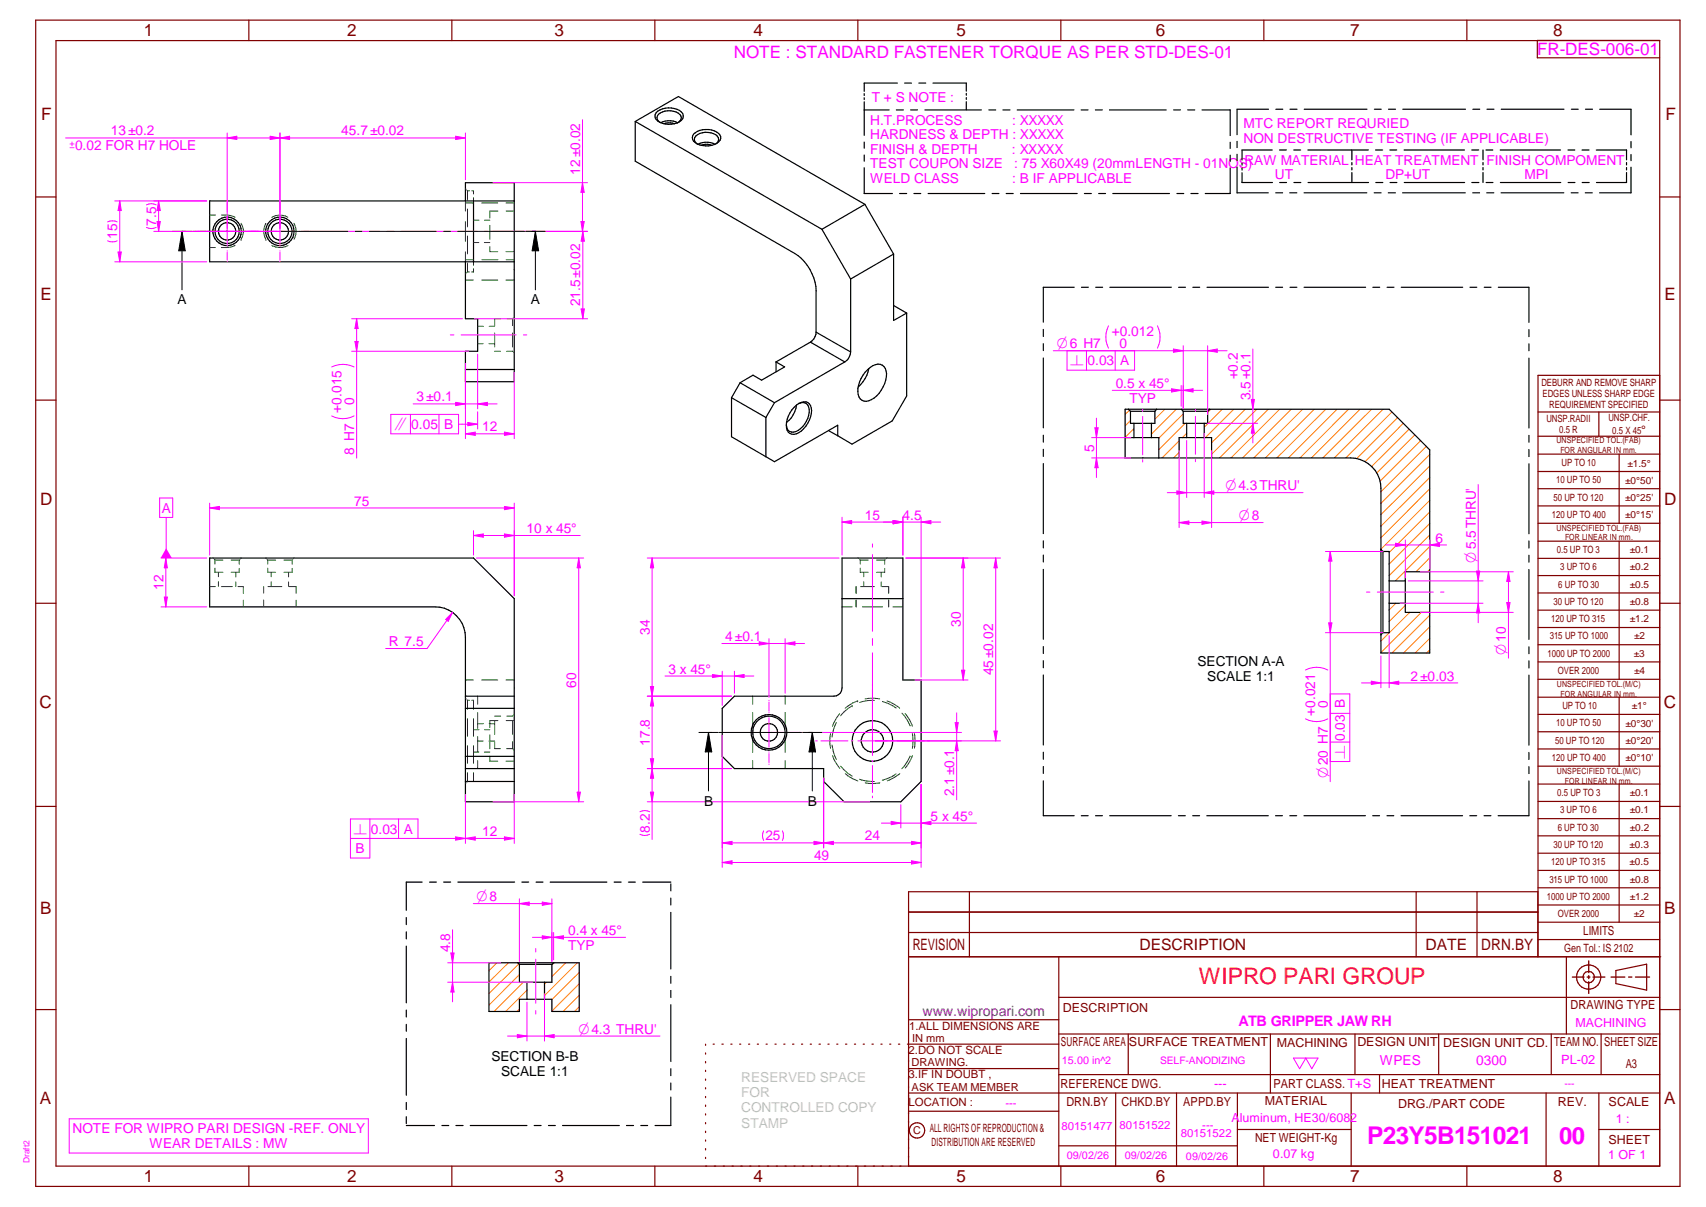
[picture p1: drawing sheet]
<svg xmlns="http://www.w3.org/2000/svg" width="420mm" height="297mm" viewBox="0 0 420 297" stroke-linecap="round" stroke-linejoin="round" font-family="sans-serif">
<g fill="none" stroke="#800000" stroke-width=".3">
<path d="M8.8 5h405v287h-405zM13.8 10h395v277h-395zM61.3 5v5M111.3 5v5M161.3 5v5M211.3 5v5M261.3 5v5M311.3 5v5M361.3 5v5M378.6 9.9v4.3h30.2M8.8 48.5h5M408.8 48.5h5"/>
<path d="M8.8 98.5h5M408.8 92.4h-30v143.1M408.8 98.5h5M378.8 101.4h30M378.8 107.4h30M378.8 111.8h30M378.8 116h30M393.8 101.4v6M398.8 111.8v17M378.8 120.3h30M378.8 124.5h30M378.8 128.8h30"/>
<path d="M378.8 133.2h30M378.8 137.4h30M398.8 133.2v34M8.8 148.5h5M378.8 141.6h30M378.8 145.9h30M378.8 150.2h30M378.8 154.4h30M378.8 158.7h30M408.8 148.5h5M378.8 162.9h30M378.8 167.2h30"/>
<path d="M378.8 171.6h30M378.8 175.8h30M398.8 171.6v17M8.8 198.5h5M378.8 180.1h30M378.8 184.3h30M378.8 188.6h30M378.8 193h30M378.8 197.2h30M398.8 193v33.9M408.8 198.5h5M238.7 219.5v16"/>
<path d="M348.8 219.5v16M363.8 219.5v16M378.8 201.5h30M378.8 205.7h30M378.8 210h30M378.8 214.2h30M378.8 218.5h30M223.8 235.5h185.2M223.8 229.5h154.9M223.8 224.5h154.9M260.8 235.5v51.5M378.7 235.5v-16h-154.9v67.5"/>
<path d="M378.8 222.7h30M378.8 226.9h30M378.8 231.2h30M385.8 235.5v19M398 238.8l7.5-1.5v6.4l-7.5-1.6zM8.8 248.5h5M173.8 257v.3M173.8 259.1v.3M175.6 257h.3M177.8 257h.3M180 257h.3M182.1 257h.3"/>
<path d="M184.4 257h.2M186.5 257h.3M188.7 257h.3M190.9 257h.3M193 257h.3M195.2 257h.3M197.4 257h.3M199.5 257h.3M201.7 257h.3M203.9 257h.3M206.1 257h.3M208.2 257h.4"/>
<path d="M210.4 257h.3M212.6 257h.3M214.7 257h.4M216.9 257h.3M219.1 257h.3M221.3 257h.3M223.8 251h37M260.8 257h-37.3M260.8 245.4h148M260.8 254.5h148M277.9 254.5v10M312.9 254.5v14.5"/>
<path d="M333.7 254.5v10M354.3 254.5v10M382 254.5v10M394.3 254.5v10M408.8 248.5h5M173.8 261.2v.4M173.8 263.4v.3M173.8 265.6v.3M173.8 267.7v.3M173.8 269.8v.3M173.8 271.9v.4M173.8 274.1v.3"/>
<path d="M173.8 276.3v.3M173.8 278.4v.3M223.8 263h37M223.8 273.5h37M260.8 264.5h148M274.8 269v18M289.8 269v18M304.7 278h28.1M304.7 269v18M332.8 269v18M339.8 264.5v4.5M380.8 269v18"/>
<path d="M393.8 269v18M393.8 278h15M408.8 269h-185M61.3 287v5M111.3 287v5M161.3 287v5M173.8 280.5v.3M173.8 282.7v.3M173.8 284.8v.3M211.3 287v5M260.8 282h43.9M261.3 287v5"/>
<path d="M311.3 287v5M361.3 287v5"/>
<circle cx="391.3" cy="240.5" r="2.99"/>
<circle cx="391.3" cy="240.5" r="1.4"/>
<circle cx="225.9" cy="278.2" r="1.89"/>
</g>
<g fill="none" stroke="#f0f" stroke-width=".25">
<path d="M68.9 32.7v27.8M112.2 33.5l2.4 .5-2.4 .3zM114.6 32.7v11.5M48.1 56.9h24.9M56 49.4v.2M56 49.9v1.9M56 52.1v.1M56 53.3v7.2M73.7 56.9h.1M74.1 56.9h19.4M95.3 56.9h1.7M98.8 56.9h18.7"/>
<path d="M119.3 56.9h.8M56 61.7v.1M56 62.1v1.9M56 64.3v.1M68.9 61.7v.1M68.9 62.1v1.9M68.9 64.3v.1M110.9 82.4h.9M113.6 82.4h13.5M128.9 82.4h.8M214.9 133.9v.8M214.9 136.5v18.9"/>
<path d="M214.9 157.1v1.7M189.4 172.3v.2M189.4 172.8v2.2M189.4 175.3v.1M189.4 176.7v7.2M214.9 160.7v25.2M181.5 180.3h.1M181.9 180.3h2.2M184.5 180.3h.1M185.8 180.3h7.2M189.4 185v.1M189.4 185.5v2.2"/>
<path d="M189.4 188v.1M194.2 180.3h.1M194.6 180.3h2.2M197.1 180.3h.2M200.9 182.3h.4M202.2 182.3h6.6M209.7 182.3h.4M211.3 182.3h7.2M214.9 187.2v.3M214.9 188.4v6.6M214.9 195.9v.4M219.7 182.3h.3"/>
<path d="M220.9 182.3h6.7M228.5 182.3h.4M17 275.3h73.7v8.5h-73.7z"/>
</g>
<path d="M391.3 236.5v2.9M387.3 240.5h2.8M390.9 240.5h.7M391.3 240.1v.7M391.3 241.6v2.9M392.3 240.5h3M396.8 240.5h3.4M401.1 240.5h.8M402.8 240.5h3.5" fill="none" stroke="#800000" stroke-width=".34"/>
<g fill="none" stroke="#000" stroke-width=".3">
<path d="M156.5 29.9l10.6-6.2 45.9 26.6M156.5 29.9v9.8l39.2 22.7a11.5 11.5 0 0 1 5.3 9.1v10.2M156.5 29.9l45.9 26.5M161.6 27.7a4.8 4.8 0 0 1 6.5 .2 1.71 1.71 0 0 1-1.3 2.4 5.1 5.1 0 0 1-5.2-.9 1.36 1.36 0 0 1 0-1.7zM162.7 30.2l1.8-.5a4.2 4.2 0 0 1 2.4 .5M163.5 30.4l1.6-.2 1 .2M167.1 30.1a1.22 1.22 0 0 0 .7-1.1 1.22 1.22 0 0 0-.8-1.1 4.1 4.1 0 0 0-5.1 .6 1.2 1.2 0 0 0 .6 1.6M171.7 35.4a1.27 1.27 0 0 1-.7-1.1 1.27 1.27 0 0 1 .8-1.2 4.4 4.4 0 0 1 4.8 .4 1.21 1.21 0 0 1-.3 1.9M171.7 35.4l2.1 .5 1.5-.1M171.7 35.4a1.59 1.59 0 0 1-1.2-1.5 1.59 1.59 0 0 1 1.2-1.6 4.9 4.9 0 0 1 5.6 .9 1.68 1.68 0 0 1-1.3 2.4l-.7 .2M171.9 35.5l1.7-.5a4.2 4.2 0 0 1 2.5 .5M172.7 35.8l1.6-.3 1 .3"/>
<path d="M114.6 49.4v-4.4h12.1v48.9h-12.1v-7.5h3v-8h-3v-14M116.6 49.4v15M126.7 49.4h-75.1v15h75.1M202.4 56.4l7.1 12.3M213 50.3l-10.6 6.1M213 50.3l7.1 12.2M209.5 68.7v17.9M220.1 75.2l3.2 1.8M220.1 62.5v16.4l3.2-1.9M220.1 62.5l-10.6 6.2M223.3 77v20.5l-3.6 6.1-9.9 5.7-3.5-2.1M114.6 90.9h12.1"/>
<path d="M180.2 97.9v9.6l10.5 6.1 15.6-9v2.6M180.2 97.9l8.4 4.8M182.3 94.2l-2.1 3.7M182.3 94.2l8.4 4.9M190.7 99.1l-2.1 3.6M191.1 89.1l2.1 1.2-5.6 3.3-2.1-1.3-3.2 1.9M191.1 89.1v2.4M196.2 99.7a6.5 6.5 0 0 1-2.5 4.3M196.6 99.4a1.79 1.79 0 0 1 2.1 0 1.79 1.79 0 0 1 .6 2.1 5.7 5.7 0 0 1-3.9 4.8 1.58 1.58 0 0 1-1.7-1.8M199.6 84.2l-8.5 4.9M199.6 84.2l8.5 4.9M201 81.7a3.1 3.1 0 0 1-1.4 2.5"/>
<path d="M201 81.7l8.5 4.9M208.1 89.1l-17.4 10M209.5 86.6a3.2 3.2 0 0 1-1.4 2.5M213.7 91a3.1 3.1 0 0 1 3.6-1.1 3.2 3.2 0 0 1 .8 3.7 6.8 6.8 0 0 1-4.8 5.2 2.06 2.06 0 0 1-2-2.4 7.4 7.4 0 0 1 2.4-5.4zM214 90.7a8.2 8.2 0 0 1-2.6 4.5M188.6 102.7v9.7M195.6 100.2a3.1 3.1 0 0 1 3.4-1.1 3 3 0 0 1 .6 3.5 6 6 0 0 1-4 4.3 1.82 1.82 0 0 1-1.9-2.2 6.7 6.7 0 0 1 1.9-4.5zM204 106l2.3 1.2M51.6 137.3h65l10.1 10v50h-12.1v-40.5a7.5 7.5 0 0 0-7.5-7.4h-55.5zM207.4 137.3h15v30h4.5v25l-5 5h-14l-5-5v-3.2h-22l-3-3v-11.8l3-3h24.5a2.03 2.03 0 0 0 2-2zM207.4 147.3h15M114.6 171.3h12.1"/>
<path d="M114.6 174.3h12.1M114.6 186.1h12.1M114.6 192.3h12.1M114.6 189.1h12.1"/>
<circle cx="55.9" cy="56.9" r="2.14"/>
<circle cx="55.9" cy="56.9" r="3.5"/>
<circle cx="55.9" cy="56.9" r="2.99"/>
<circle cx="68.9" cy="56.9" r="2.14"/>
<circle cx="68.9" cy="56.9" r="3.5"/>
<circle cx="69" cy="56.9" r="3"/>
<circle cx="189.3" cy="180.2" r="2.15"/>
<circle cx="189.4" cy="180.2" r="4"/>
<circle cx="189.4" cy="180.2" r="4.4"/>
<circle cx="214.9" cy="182.3" r="5"/>
<circle cx="214.9" cy="182.3" r="2.75"/>
</g>
<g fill="none" stroke="#008000" stroke-width=".25">
<path d="M51.6 52.9h1.5M54.6 52.9a5.8 5.8 0 0 1 3.3 .6M59.4 58.9h.1M59.4 54.9a3.7 3.7 0 0 1 0 4M65.4 55h.1M65.4 55a4.1 4.1 0 0 0 0 3.9M65.5 58.9h.1M70.9 53.5a3.9 3.9 0 0 0-3.9 0M72.4 54.9a3.9 3.9 0 0 1 0 4M114.6 49.4v2.5M114.6 54.5v4.9M114.6 50h2"/>
<path d="M114.6 46.4l.2 .2M115 46.8l.1 .1M115.1 46.9v2.2M115.1 51.4v4.4M115.1 58.1v4.4M115.1 46.9h.5M116.2 46.9h.4v.9M116.6 48.6v.8M116.6 54.2h1.4M116.6 59.7h1.3M118.6 50h4M119.3 59.7h1.3"/>
<path d="M119.3 54.2h1.3M120.6 55.5v3.4M122.6 51.9h-2v1.7M124.6 50h2.1M124.7 51.9h2M51.6 60.9h1.4M57.9 60.4a5 5 0 0 1-3.4 .5M67 60.4a4.1 4.1 0 0 0 3.9 0M114.6 62v2.4M114.6 68.9h2M114.6 63.9h2M114.8 67.3l-.2 .1"/>
<path d="M115.1 64.8v2.1M115.1 66.9l-.1 .2M115.1 66.9h.5M116.6 64.4v.9M116.6 66.1v.8h-.4M118.6 68.9h4M118.7 63.9h3.9M120.6 60.7v1.2h2M123.3 78.4h-1.5v1.7M124.6 68.9h2.1M124.6 61.9h2.1M124.7 63.9h2"/>
<path d="M124.8 78.4h1.4M126.2 78.4v1.7M126.4 78.3l-.2 .1M126.7 78l-.2 .1M117.6 80.3h1.4M117.6 84.6h1.4M120.4 84.6h1.4M120.5 80.3h1.3M121.8 82v3.4M121.8 86.4h1.5M124.8 86.4l1.6 .1M126.2 82v3.4"/>
<path d="M126.5 86.7l.2 .1M52.4 137.3l.2 .2M52.8 137.7l.1 .1M52.9 137.8h2M52.9 139.8v1h2M52.9 137.8v1M56.9 137.8h2M58.9 139.9v.9h-2M58.9 137.8v1.1M59.1 137.7l-.2 .1M59.4 137.3l-.1 .2M65.4 137.3l.2 .2"/>
<path d="M65.8 137.7l.1 .1M65.9 137.8h2M65.9 139.8v1h2M65.9 137.8v1M69.9 137.8h2.1M72 139.9v.9h-2.1M72 137.8v1.1M72.1 137.7l-.1 .1M72.4 137.3l-.1 .2M211.4 137.3l.1 .2M211.7 137.7l.2 .1M211.9 139.8v1h1.9"/>
<path d="M211.9 137.8h1.9M211.9 137.8v1M215.9 137.8h2M217.9 139.9v.9h-2M217.9 137.8v1.1M218 137.7l-.1 .1M218.4 137.3l-.2 .2M51.6 144.4h1.4M53.8 140.8v1.1M53.8 143.2v1.2M54.5 144.4h2.7M58.1 140.8v1.2"/>
<path d="M58.1 143.2v1.2M58.6 144.4h1.3v1.6M59.9 147.7v1.7M64.9 144.4v1.6M64.9 147.7v1.7M66 144.4h3.4M66.8 140.8v1.1M66.8 143.2v1.2M71.1 140.8v1.2M71.1 143.2v1.2M71.2 144.4h1.7v1.6M72.9 147.7v1.7"/>
<path d="M207.4 149.4h2.5M210.9 147.7v1.7M210.9 144.4v1.6M211.9 144.4h3.5M212.4 149.4h5M212.7 140.8v1.1M212.7 143.2v1.2M217 140.8v1.2M217 143.2v1.2M217.2 144.4h1.7v1.6M218.9 147.7v1.7M219.9 149.4h2.5"/>
<path d="M114.6 167.3h2M114.6 171.8l.2 .2M115 172.2l.1 .1M115.1 172.3v2.2M115.1 176.8v4.4M115.1 172.3h.5M116.2 172.3h.4v2.2M116.6 176.8v4.4M116.6 179.6h1.4M117.6 171.3v2M117.6 175.3v3.9M117.6 178.1h1.4"/>
<path d="M118.6 167.3h4M119.3 179.6h1.3M120.5 178.1h1.3M121.8 177.3v3.4M121.8 176.2h1.5M122.6 177.3h-2v1.7M124.6 167.3h2.1M124.7 177.3h2M126.2 177.3v3.4M126.4 176.1l-1.6 .1M126.7 175.9h-.2M185.4 171.3v2"/>
<path d="M185.4 175.3v3.9M193.4 171.3v2M193.4 175.3v3.9M206 177.8l-.8 1.9-.3 1.7M206.8 175.6l-.7 1-1.1 2.1M209.9 173.7l-1.1 .7-1.8 1.7M209.9 173.7h.1M211.2 172.5h.1M211.2 172.5l-1.2 .5-1.9 1.3M213.1 172l2.1-.2 1.5 .2M215.4 172.4a8.5 8.5 0 0 0-3.7 .5M217.3 172.6l1.4 .5 2 1.1"/>
<path d="M218.5 172.5l1.8 .9 1.3 .9M222.2 175.5l1.3 1.8 .6 1.3M222.9 175.6l1.1 1.6 .7 1.5M114.8 192.7l-.2 .1M115.1 183.5v4.4M115.1 190.2v2.1l-.1 .2M116.6 183.5v4.4M116.6 190.2v2.1M116.6 185.1h1.3M117.6 181.3v3.9M117.6 187.2v1.9M117.6 182.4h1.4"/>
<path d="M119.3 185.1h1.3M120.4 182.4h1.4M120.6 180.8v3.5M120.6 186.1v1.2h2M121.8 182.5v1.7h1.5M124.6 187.3h2.1M124.8 184.2h1.4M126.2 182.5v1.7M126.2 184.2l.2 .1M126.5 184.5l.2 .1M185.4 181.3v3.9M185.4 187.2v1.9"/>
<path d="M193.4 181.3v3.9M193.4 187.2v1.9M204.5 180.6l-.1 2.4 .1 1.1M204.9 183.3l.3 1.6 .8 2M205.1 186l.3 .9 1.4 2.2M207 188.6l1.8 1.7 1.1 .7M208.2 190.4l1.8 1.2 1.3 .6M211.7 191.8l1.9 .4 1.7 .1M213.1 192.7l2.1 .1 1.5-.1M220.7 190.5l-2 1.1-1.4 .4M221.6 190.4l-1.3 .9-1.8 .9M224.1 186.1l-.6 1.2-1.4 1.9"/>
<path d="M224.7 180.6l.2 1.7-.2 1.9M224.7 185.9l-.7 1.6-1.1 1.5M225.2 180.5l.2 1.8-.2 1.8"/>
</g>
<path d="M112.2 33.5l2.4 .5-2.4 .3z" fill="#f0f"/>
<path d="M68.9 34l2.4-.5v.8z" fill="none" stroke="#f0f" stroke-width=".25"/>
<path d="M68.9 34l2.4-.5v.8z" fill="#f0f"/>
<path d="M56 32.7v23.5M66.5 33.5l2.4 .5-2.4 .3zM68.9 34h45.7M68.9 32.7v23.5" fill="none" stroke="#f0f" stroke-width=".25"/>
<path d="M66.5 33.5l2.4 .5-2.4 .3z" fill="#f0f"/>
<path d="M56 34l2.3-.5v.8z" fill="none" stroke="#f0f" stroke-width=".25"/>
<path d="M56 34l2.3-.5v.8z" fill="#f0f"/>
<path d="M16.2 34h52.7M121.4 45h23.3M121.4 56.9h23.3M143.5 45l.4 2.3h-.8z" fill="none" stroke="#f0f" stroke-width=".25"/>
<path d="M143.5 45l.4 2.3h-.8z" fill="#f0f"/>
<path d="M143.1 54.5h.8l-.4 2.4z" fill="none" stroke="#f0f" stroke-width=".25"/>
<path d="M143.1 54.5h.8l-.4 2.4z" fill="#f0f"/>
<path d="M143.5 29.5v27.4M120.9 56.9h23.8M143.5 56.9l.4 2.5h-.8zM116.9 78.4h27.8" fill="none" stroke="#f0f" stroke-width=".25"/>
<path d="M143.5 56.9l.4 2.5h-.8z" fill="#f0f"/>
<path d="M143.1 76h.8l-.4 2.4z" fill="none" stroke="#f0f" stroke-width=".25"/>
<path d="M143.1 76h.8l-.4 2.4z" fill="#f0f"/>
<path d="M143.5 56.9v21.5M86.6 78.4h27.3M87.8 78.4l.4 2.5h-.8zM86.6 86.4h28.8M87.2 90.3a6.3 6.3 0 0 0-5.5 0M81.7 102.4a5.9 5.9 0 0 0 5.5 0" fill="none" stroke="#f0f" stroke-width=".25"/>
<path d="M87.8 78.4l.4 2.5h-.8z" fill="#f0f"/>
<path d="M87.4 84h.8l-.4 2.4z" fill="none" stroke="#f0f" stroke-width=".25"/>
<path d="M87.4 84h.8l-.4 2.4z" fill="#f0f"/>
<path d="M87.8 78.4v34.3M114.6 89.4v11.2M117.6 99.4l2.4-.4v.8zM117.6 87.2v13.4" fill="none" stroke="#f0f" stroke-width=".25"/>
<path d="M117.6 99.4l2.4-.4v.8z" fill="#f0f"/>
<path d="M112.2 99l2.4 .4-2.4 .4z" fill="none" stroke="#f0f" stroke-width=".25"/>
<path d="M112.2 99l2.4 .4-2.4 .4z" fill="#f0f"/>
<path d="M101.8 99.4h20.6M114.6 91.7v16.3M126.7 91.7v16.3M114.6 106.8l2.4-.5v.8z" fill="none" stroke="#f0f" stroke-width=".25"/>
<path d="M114.6 106.8l2.4-.5v.8z" fill="#f0f"/>
<path d="M124.2 106.3l2.5 .5-2.5 .3z" fill="none" stroke="#f0f" stroke-width=".25"/>
<path d="M124.2 106.3l2.5 .5-2.5 .3z" fill="#f0f"/>
<path d="M114.6 106.8h12.1M51.6 125l2.4-.4v.8zM51.6 123.8v12.8M126.7 123.8v22.8" fill="none" stroke="#f0f" stroke-width=".25"/>
<path d="M51.6 125l2.4-.4v.8z" fill="#f0f"/>
<path d="M124.2 124.6l2.5 .4-2.5 .4z" fill="none" stroke="#f0f" stroke-width=".25"/>
<path d="M124.2 124.6l2.5 .4-2.5 .4z" fill="#f0f"/>
<path d="M51.6 125h75.1M117.3 137.3h26.5M142.5 137.3l.4 2.4h-.8zM121.4 197.3h22.4" fill="none" stroke="#f0f" stroke-width=".25"/>
<path d="M142.5 137.3l.4 2.4h-.8z" fill="#f0f"/>
<path d="M142.1 194.9h.8l-.4 2.4z" fill="none" stroke="#f0f" stroke-width=".25"/>
<path d="M142.1 194.9h.8l-.4 2.4z" fill="#f0f"/>
<path d="M142.5 137.3v60M114.6 195.5v12.1M126.7 195.5v12.1M124.2 206l2.5 .3-2.5 .5z" fill="none" stroke="#f0f" stroke-width=".25"/>
<path d="M124.2 206l2.5 .3-2.5 .5z" fill="#f0f"/>
<path d="M114.6 206.3l2.4-.3v.8z" fill="none" stroke="#f0f" stroke-width=".25"/>
<path d="M114.6 206.3l2.4-.3v.8z" fill="#f0f"/>
<path d="M39.7 137.3h11.2M40.8 137.3l.4 2.4h-.7zM39.7 149.4h11.2M114.6 206.3h12.1" fill="none" stroke="#f0f" stroke-width=".25"/>
<path d="M40.8 137.3l.4 2.4h-.7z" fill="#f0f"/>
<path d="M40.5 146.9h.7l-.4 2.5z" fill="none" stroke="#f0f" stroke-width=".25"/>
<path d="M40.5 146.9h.7l-.4 2.5z" fill="#f0f"/>
<path d="M40.8 137.3v12.1M111.5 150.7l-6.3 8.9h-10.2M111.5 150.7l-1.1 2.2-.6-.5z" fill="none" stroke="#f0f" stroke-width=".25"/>
<path d="M111.5 150.7l-1.1 2.2-.6-.5z" fill="#f0f"/>
<path d="M116.6 130.6v6M124.2 131.4l2.5 .4-2.5 .4zM126.7 130.6v16" fill="none" stroke="#f0f" stroke-width=".25"/>
<path d="M124.2 131.4l2.5 .4-2.5 .4z" fill="#f0f"/>
<path d="M116.6 131.8l2.4-.4v.8z" fill="none" stroke="#f0f" stroke-width=".25"/>
<path d="M116.6 131.8l2.4-.4v.8z" fill="#f0f"/>
<path d="M116.6 131.8h26.3M221.9 198v5.8M226.9 193v10.8M226.9 202.6l2.4-.5v.8z" fill="none" stroke="#f0f" stroke-width=".25"/>
<path d="M226.9 202.6l2.4-.5v.8z" fill="#f0f"/>
<path d="M219.5 202.1l2.4 .5-2.4 .3z" fill="none" stroke="#f0f" stroke-width=".25"/>
<path d="M219.5 202.1l2.4 .5-2.4 .3z" fill="#f0f"/>
<path d="M175.5 166l2.4 .4-2.4 .4zM177.9 165.2v8.4M180.9 165.2v5.4M217.1 202.6h23.4" fill="none" stroke="#f0f" stroke-width=".25"/>
<path d="M175.5 166l2.4 .4-2.4 .4z" fill="#f0f"/>
<path d="M180.9 166.4l2.3-.4v.8z" fill="none" stroke="#f0f" stroke-width=".25"/>
<path d="M180.9 166.4l2.3-.4v.8z" fill="#f0f"/>
<path d="M207.4 127.3v9.3M207.4 128.5l2.4-.4v.8zM222.4 127.3v9.3M163.8 166.4h21.9" fill="none" stroke="#f0f" stroke-width=".25"/>
<path d="M207.4 128.5l2.4-.4v.8z" fill="#f0f"/>
<path d="M220 128.1l2.4 .4-2.4 .4z" fill="none" stroke="#f0f" stroke-width=".25"/>
<path d="M220 128.1l2.4 .4-2.4 .4z" fill="#f0f"/>
<path d="M207.4 128.5h15M220 128.1l2.4 .4-2.4 .4zM222.4 127.3v9.3M226.9 127.3v39.3" fill="none" stroke="#f0f" stroke-width=".25"/>
<path d="M220 128.1l2.4 .4-2.4 .4z" fill="#f0f"/>
<path d="M226.9 128.5l2.4-.4v.8z" fill="none" stroke="#f0f" stroke-width=".25"/>
<path d="M226.9 128.5l2.4-.4v.8z" fill="#f0f"/>
<path d="M217.6 128.5h14.1M223.1 137.3h15.3M225.3 167.3h13.1M236.8 164.9h.8l-.4 2.4z" fill="none" stroke="#f0f" stroke-width=".25"/>
<path d="M236.8 164.9h.8l-.4 2.4z" fill="#f0f"/>
<path d="M237.2 137.3l.4 2.4h-.8z" fill="none" stroke="#f0f" stroke-width=".25"/>
<path d="M237.2 137.3l.4 2.4h-.8z" fill="#f0f"/>
<path d="M159.4 137.3h47.3M237.2 137.3v30M159.4 171.3h20.8M160.2 169h.8l-.4 2.3z" fill="none" stroke="#f0f" stroke-width=".25"/>
<path d="M160.2 169h.8l-.4 2.3z" fill="#f0f"/>
<path d="M160.6 137.3l.4 2.4h-.8z" fill="none" stroke="#f0f" stroke-width=".25"/>
<path d="M160.6 137.3l.4 2.4h-.8z" fill="#f0f"/>
<path d="M160.6 137.3v34M159.4 171.3h20.8M160.6 171.3l.4 2.4h-.8zM159.4 189.1h20.8" fill="none" stroke="#f0f" stroke-width=".25"/>
<path d="M160.6 171.3l.4 2.4h-.8z" fill="#f0f"/>
<path d="M160.2 186.7h.8l-.4 2.4z" fill="none" stroke="#f0f" stroke-width=".25"/>
<path d="M160.2 186.7h.8l-.4 2.4z" fill="#f0f"/>
<path d="M160.6 171.3v17.8M157.6 199.8a2.6 2.6 0 0 1 2.4 0M159.4 197.3h54.8M159.4 189.1h20.8M160.6 189.1l.4 2.4h-.8zM157.6 205.3a2.6 2.6 0 0 0 2.4 0" fill="none" stroke="#f0f" stroke-width=".25"/>
<path d="M160.6 189.1l.4 2.4h-.8z" fill="#f0f"/>
<path d="M160.2 194.9h.8l-.4 2.4z" fill="none" stroke="#f0f" stroke-width=".25"/>
<path d="M160.2 194.9h.8l-.4 2.4z" fill="#f0f"/>
<path d="M160.6 189.1v17.5M177.9 181v27.7M202.9 191.5v17.2M177.9 207.4l2.4-.3v.8zM188.1 204.5a2.52 2.52 0 0 0 0 2.3M192.7 204.5a2.89 2.89 0 0 1 0 2.3" fill="none" stroke="#f0f" stroke-width=".25"/>
<path d="M177.9 207.4l2.4-.3v.8z" fill="#f0f"/>
<path d="M200.5 207.1l2.4 .3-2.4 .5z" fill="none" stroke="#f0f" stroke-width=".25"/>
<path d="M200.5 207.1l2.4 .3-2.4 .5z" fill="#f0f"/>
<path d="M202.9 191.5v17.2M226.9 193v15.7M177.9 207.4h25M202.9 207.4l2.4-.3v.8z" fill="none" stroke="#f0f" stroke-width=".25"/>
<path d="M202.9 207.4l2.4-.3v.8z" fill="#f0f"/>
<path d="M224.5 207.1l2.4 .3-2.4 .5z" fill="none" stroke="#f0f" stroke-width=".25"/>
<path d="M224.5 207.1l2.4 .3-2.4 .5z" fill="#f0f"/>
<path d="M223.1 137.3h23.3M245.2 137.3l.4 2.4h-.8zM215.6 182.3h30.8M202.9 207.4h24" fill="none" stroke="#f0f" stroke-width=".25"/>
<path d="M245.2 137.3l.4 2.4h-.8z" fill="#f0f"/>
<path d="M244.8 179.9h.8l-.4 2.4z" fill="none" stroke="#f0f" stroke-width=".25"/>
<path d="M244.8 179.9h.8l-.4 2.4z" fill="#f0f"/>
<path d="M245.2 137.3v45M190.1 180.3h46.7M215.6 182.3h21.2M235.6 182.3l.4 2.4h-.8z" fill="none" stroke="#f0f" stroke-width=".25"/>
<path d="M235.6 182.3l.4 2.4h-.8z" fill="#f0f"/>
<path d="M235.2 177.8h.8l-.4 2.5z" fill="none" stroke="#f0f" stroke-width=".25"/>
<path d="M235.2 177.8h.8l-.4 2.5z" fill="#f0f"/>
<g fill="none" stroke="#f0f" stroke-width=".25">
<path d="M281.4 100.7v.6M281.4 102.5v9.4M281.4 113.1v.6M294.4 100.7v.6M294.4 102.4v9.4M294.4 113v.6M336.5 145.7h.9M339.2 145.7h13.8M349.8 150.7h22.9M349.8 140.7h22.9M354.8 145.7h.8M371.1 148.3h.8l-.4 2.4z"/>
<path d="M235.6 175.4v21.4"/>
</g>
<g fill="none" stroke="#000" stroke-width=".25">
<path d="M42.4 56.9h4.8M44.8 56.9l.8 4.8h-1.6zM44.8 56.9v14.4M47.4 56.9h16.5M65.7 56.9h1.7M69.2 56.9h16.5M87.5 56.9h1.7M91 56.9h16.4M109.3 56.9h1.6M112.7 56.9h16.5M129.5 56.9h4.8M131.9 56.9l.8 4.8h-1.6z"/>
<path d="M131.9 56.9v14.4"/>
</g>
<path d="M44.8 56.9l.8 4.8h-1.6zM131.9 56.9l.8 4.8h-1.6z" fill="#000"/>
<g fill="none" stroke="#ff8000" stroke-width=".25">
<path d="M278.2 101l-1.1 1M278.4 103.5l-1.3 1.3M279.3 105.5l-2.2 2.2M286.9 100.7l-2.5 2.5M289.7 100.7l-6.1 6.1M290.4 111.3l-1.4 1.4M290.4 108.5l-4.2 4.2M291.4 101.9l-6 5.9M291.9 104.2l-6.5 6.5M292.3 106.6l-1.1 1.1M298.2 100.7l-.8 .8M301 100.7l-4.4 4.5"/>
<path d="M303.9 100.7l-7 7M306.7 100.7l-8.3 8.3M309.5 100.7l-11.1 11.1M312.4 100.7l-12.1 12M315.2 100.7l-12 12M318 100.7l-12 12M320.8 100.7l-12 12M323.7 100.7l-12.1 12M326.5 100.7l-12 12M329.3 100.7l-12 12M332.1 100.7l-11.9 12M335 100.7l-12 12"/>
<path d="M337.8 100.7l-12 12M340.6 100.7l-12 12M342.8 101.4l-11.3 11.3M344.2 102.8l-10.1 10.1M345.6 104.2l-9.4 9.4M347 105.6l-9.2 9.2M348.4 107l-9.3 9.4M349.9 108.5l-10 9.9M351.3 109.9l-11.2 11.1M352.1 111.8l-12 12.1M352.1 114.7l-12 12M352.1 117.5l-12 12"/>
<path d="M352.1 134.5l-8.4 8.5M352.1 137.3l-3.4 3.4M352.1 120.3l-12 12M352.1 123.1l-12 12.1M352.1 126l-10 10M352.1 128.8l-10 10M352.1 131.7l-10 9.9M343.8 148.5l-1.7 1.6M346.1 149l-4 4M347.2 150.7l-7.1 7.1M350 150.7l-9.9 9.9M352.1 159.9l-.7 .8"/>
<path d="M352.1 157.1l-3.6 3.6M352.1 154.3l-6.4 6.4M352.1 151.4l-9.3 9.3M352.1 140.1l-.6 .6"/>
</g>
<g fill="none" stroke="#000" stroke-width=".3">
<path d="M277.1 100.7h65l10 10v50h-12v-40.5a7.5 7.5 0 0 0-7.5-7.5h-55.5zM277.1 107.7h8.3v5M277.9 100.7l.5 .5M278.4 101.2v3h6v-3M278.4 101.2h6M279.3 104.2v3.5M283.6 104.2v3.5M284.9 100.7l-.5 .5M290.9 100.7l.5 .5M291.4 101.2v3h6v-3M291.4 101.2h6M292.3 104.2v3.5"/>
<path d="M296.6 104.2v3.5M297.9 100.7l-.5 .5M298.4 112.7v-5h-8v5M340.1 135.2l.5 .5M340.6 135.7h1.5v20h-1.5M340.6 135.7v20M340.6 155.7l-.5 .5M342.1 148.5h4M342.1 143h4M352.1 140.7h-6v10h6"/>
</g>
<path d="M371.1 148.3h.8l-.4 2.4z" fill="#f0f"/>
<path d="M371.5 140.7l.4 2.4h-.8z" fill="none" stroke="#f0f" stroke-width=".25"/>
<path d="M371.5 140.7l.4 2.4h-.8z" fill="#f0f"/>
<path d="M344.8 148.5h20.4M346.8 143h18.4M363.6 140.5h.8l-.3 2.5zM371.5 140.7v21.3" fill="none" stroke="#f0f" stroke-width=".25"/>
<path d="M363.6 140.5h.8l-.3 2.5z" fill="#f0f"/>
<path d="M364.1 148.5l.3 2.3h-.8z" fill="none" stroke="#f0f" stroke-width=".25"/>
<path d="M364.1 148.5l.3 2.3h-.8z" fill="#f0f"/>
<path d="M364.1 119.3v33.9M326.4 135.7h14.2M326.4 155.7h14.2M327.2 153.3h.8l-.4 2.4zM321.5 164.9a5.9 5.9 0 0 1 5.5 0M321.5 176.9a5.9 5.9 0 0 0 5.5 0" fill="none" stroke="#f0f" stroke-width=".25"/>
<path d="M327.2 153.3h.8l-.4 2.4z" fill="#f0f"/>
<path d="M327.6 135.7l.4 2.4h-.8z" fill="none" stroke="#f0f" stroke-width=".25"/>
<path d="M327.6 135.7l.4 2.4h-.8z" fill="#f0f"/>
<path d="M273 80.2a6.3 6.3 0 0 0 0 5.5M285.1 80.2a6.3 6.3 0 0 1 0 5.5M289 85.9l2.4 .4-2.4 .4zM291.4 85.1v15.4M297.4 85.1v16.9M327.6 135.7v56.7" fill="none" stroke="#f0f" stroke-width=".25"/>
<path d="M289 85.9l2.4 .4-2.4 .4z" fill="#f0f"/>
<path d="M297.4 86.3l2.4-.4v.8z" fill="none" stroke="#f0f" stroke-width=".25"/>
<path d="M297.4 86.3l2.4-.4v.8z" fill="#f0f"/>
<path d="M259.4 86.3h42.8M290.4 110.9v18.9M298.4 110.9v18.9M290.4 128.6l2.4-.4v.8z" fill="none" stroke="#f0f" stroke-width=".25"/>
<path d="M290.4 128.6l2.4-.4v.8z" fill="#f0f"/>
<path d="M296 128.2l2.4 .4-2.4 .4z" fill="none" stroke="#f0f" stroke-width=".25"/>
<path d="M296 128.2l2.4 .4-2.4 .4z" fill="#f0f"/>
<path d="M292.3 108.4v14M296.6 106.7v15.7M289.8 120.8l2.5 .4-2.5 .4zM290.4 128.6h20.7" fill="none" stroke="#f0f" stroke-width=".25"/>
<path d="M289.8 120.8l2.5 .4-2.5 .4z" fill="#f0f"/>
<path d="M296.6 121.2l2.3-.4v.8z" fill="none" stroke="#f0f" stroke-width=".25"/>
<path d="M296.6 121.2l2.3-.4v.8z" fill="#f0f"/>
<path d="M297.3 104.2h12.4M308.6 104.2l.3 2.4h-.7zM287.5 121.2h33.4" fill="none" stroke="#f0f" stroke-width=".25"/>
<path d="M308.6 104.2l.3 2.4h-.7z" fill="#f0f"/>
<path d="M308.2 98.3h.7l-.3 2.4z" fill="none" stroke="#f0f" stroke-width=".25"/>
<path d="M308.2 98.3h.7l-.3 2.4z" fill="#f0f"/>
<path d="M262.8 86.3h16.6v4.8h-16.6zM267.6 86.3v4.8M274.6 86.3v4.8M308.6 85.9v23.1M327.6 175.6h4.8M327.6 170.8h4.8v16.6h-4.8zM327.6 182.6h4.8M107.8 206.3h6.8" fill="none" stroke="#f0f" stroke-width=".25"/>
<path d="M112.2 206l2.4 .3-2.4 .5z" fill="#f0f"/>
<path d="M342.1 156.4v12.8M340.1 161.4v7.8M342.1 168.1l2.4-.5v.8zM86.3 206.3h21.5M91.1 201.5v9.7h-4.8v-9.7h16.6v4.8M98.2 201.5v4.8M112.2 206l2.4 .3-2.4 .5z" fill="none" stroke="#f0f" stroke-width=".25"/>
<path d="M342.1 168.1l2.4-.5v.8z" fill="#f0f"/>
<path d="M337.7 167.6l2.4 .5-2.4 .3z" fill="none" stroke="#f0f" stroke-width=".25"/>
<path d="M337.7 167.6l2.4 .5-2.4 .3z" fill="#f0f"/>
<path d="M343.7 133.7l2.4 .4-2.4 .4zM346.1 132.9v9.3M352.1 132.9v7.1M335.3 168.1h23.7" fill="none" stroke="#f0f" stroke-width=".25"/>
<path d="M343.7 133.7l2.4 .4-2.4 .4z" fill="#f0f"/>
<path d="M352.1 134.1l2.4-.4v.8z" fill="none" stroke="#f0f" stroke-width=".25"/>
<path d="M352.1 134.1l2.4-.4v.8z" fill="#f0f"/>
<path d="M268.8 112.7h9.7M268.8 107.7h9.7M270 112.7l.5 2.4h-.8zM341.3 134.1h15" fill="none" stroke="#f0f" stroke-width=".25"/>
<path d="M270 112.7l.5 2.4h-.8z" fill="#f0f"/>
<path d="M269.7 105.3h.8l-.5 2.4z" fill="none" stroke="#f0f" stroke-width=".25"/>
<path d="M269.7 105.3h.8l-.5 2.4z" fill="#f0f"/>
<path d="M270 102.9v14.6M40.9 127.3v10" fill="none" stroke="#f0f" stroke-width=".25"/>
<path d="M40.9 134.9l1.4 2.4h-2.7z" fill="#f0f"/>
<path d="M37.9 56.9h30.3M37.9 49.4h13M38.5 50.4a2.6 2.6 0 0 0-2.4 0M38.5 56a2.6 2.6 0 0 1-2.4 0M38.7 54.5h.8l-.4 2.4zM39.3 122.6h3.2v4.7h-3.2z" fill="none" stroke="#f0f" stroke-width=".25"/>
<g fill="none" stroke="#000" stroke-width=".3">
<path d="M212.8 35v1.5M212.8 38.1v1.6M212.8 27.1h6.2M212.8 23v.5M212.8 24v.5M212.8 25.1v8.2M220.8 27.1h1.7M221 20.4h-8.2v2.1M222.8 20.4h1.7M224.3 27.1h1.7M226.3 20.4h1.7M227.8 27.1h13.9"/>
<path d="M229.8 20.4h8.2v2M238 23v.5M238 24v.5M238 25v2.1M243.5 27.1h1.7M247 27.1h1.7M250.5 27.1h14M266.3 27.1h1.7M269.8 27.1h1.7M273.3 27.1h13.9M289 27.1h1.7M292.5 27.1h1.7"/>
<path d="M296 27.1h7v6.3M303 35v1.5M303 38.2v1.5M304.7 34.8v1.5M304.7 38v1.5M312.4 26.9h-7.7v6.2M313.3 36.9h-7.4v2.5M314.2 26.9h1.7M315.1 36.9h1.7M317.7 26.9h1.7M318.6 36.9h1.7M321.2 26.9h15.5"/>
<path d="M322.1 36.9h14.9M332.9 36.9v2.4M338.5 26.9h1.7M338.8 36.9h1.7M342 26.9h1.7M342.3 36.9h1.7M345.5 26.9h15.4M345.8 36.9h14.9M362.4 36.9h1.8M362.7 26.9h1.7M365.2 36.9v2.4M366 36.9h1.7"/>
<path d="M366.2 26.9h1.8M369.5 36.9h14.8M369.7 26.9h15.5M386.2 36.9h1.6M387 26.9h1.7M389.6 36.9h1.8M390.5 26.9h1.7M393.1 36.9h7.5v2.4M394 26.9h7.7v6.3M401.7 34.8v1.6M401.7 38v1.5M212.8 41.3v6.3h7"/>
<path d="M221.6 47.6h1.7M225.1 47.6h1.7M228.6 47.6h13.9M244.3 47.6h1.7M247.8 47.6h1.7M251.3 47.6h14M267.1 47.6h1.7M270.6 47.6h1.7M274.1 47.6h13.9M289.8 47.6h1.7M293.3 47.6h1.8M303 41.3v6.3h-6.2"/>
<path d="M304.7 41.1v6.4h7.7M305.9 42.5v2.4h7.5M305.9 40v.6M305.9 41.3v.6M314.2 47.5h1.7M315.2 44.9h1.7M317.7 47.5h1.7M318.7 44.9h1.7M321.2 47.5h15.4M322.1 44.9h14.9M332.9 40v.6M332.9 41.2v.6"/>
<path d="M332.9 42.5v2.4M338.4 47.5h1.7M338.8 44.9h1.8M341.9 47.5h1.8M342.3 44.9h1.7M345.4 47.5h15.5M345.9 44.9h14.8M362.5 44.9h1.7M362.7 47.5h1.7M365.2 40v.6M365.2 41.2v.6M365.2 42.5v2.4"/>
<path d="M366 44.9h1.7M366.2 47.5h1.7M369.5 44.9h14.9M369.7 47.5h15.4M386.2 44.9h1.7M387 47.5h1.7M389.7 44.9h1.7M390.4 47.5h1.8M400.6 40v.6M400.6 41.2v.6M400.6 42.5v2.4h-7.4M401.7 41.1v6.4h-7.8"/>
<path d="M264.6 70.7h-7.6v8.6M266.4 70.7h1.6M269.9 70.7h1.7M273.3 70.7h15.2M290.3 70.7h1.7M293.8 70.7h1.7M297.3 70.7h15.1M314.2 70.7h1.7M317.7 70.7h1.7M321.2 70.7h15.1M338.1 70.7h1.7M341.6 70.7h1.7"/>
<path d="M345.1 70.7h15.1M362 70.7h1.7M365.5 70.7h1.7M369 70.7h7.5v8.6M257 81.1v1.7M257 84.6v1.7M257 88.1v17.2M376.5 81.1v1.7M376.5 84.6v1.7M376.5 88.1v17.2M257 107.1v1.7M257 110.6v1.7"/>
<path d="M257 114.1v17.2M376.5 107.1v1.7M376.5 110.6v1.8M376.5 114.1v17.3M257 133.1v1.7M257 136.6v1.7M376.5 133.1v1.8M376.5 136.7v1.6M257 140.1v17.2M257 159.1v1.7M376.5 140.2v17.2M376.5 159.2v1.7"/>
<path d="M257 162.6v1.7M257 166.1v17.2M376.5 162.6v1.8M376.5 166.2v17.2M257 192.2v8.5h7.5M257 185.1v1.8M257 188.6v1.7M376.5 192.2v8.5h-7.5M376.5 185.2v1.7M376.5 188.7v1.7M266.3 200.7h1.7M269.8 200.7h1.7"/>
<path d="M273.3 200.7h15.1M290.2 200.7h1.7M293.7 200.7h1.7M297.2 200.7h15.2M314.1 200.7h1.7M317.7 200.7h1.7M321.1 200.7h15.2M338.1 200.7h1.7M341.6 200.7h1.7M345 200.7h15.2M362 200.7h1.7M365.5 200.7h1.7"/>
</g>
<path d="M38.7 54.5h.8l-.4 2.4z" fill="#f0f"/>
<path d="M39.1 49.4l.4 2.4h-.8z" fill="none" stroke="#f0f" stroke-width=".25"/>
<path d="M39.1 49.4l.4 2.4h-.8z" fill="#f0f"/>
<path d="M28.3 49.4h22.6M28.9 59.3a2.89 2.89 0 0 1-2.4 0M28.9 54.6a2.89 2.89 0 0 0-2.4 0M39.1 49.4v7.5M28.3 64.4h22.6M29.1 62h.8l-.4 2.4z" fill="none" stroke="#f0f" stroke-width=".25"/>
<path d="M29.1 62h.8l-.4 2.4z" fill="#f0f"/>
<path d="M29.5 49.4l.4 2.4h-.8z" fill="none" stroke="#f0f" stroke-width=".25"/>
<path d="M29.5 49.4l.4 2.4h-.8z" fill="#f0f"/>
<path d="M29.5 49.4v15M113.8 104.4h3.8" fill="none" stroke="#f0f" stroke-width=".25"/>
<path d="M115.2 104l2.4 .4-2.4 .4z" fill="#f0f"/>
<path d="M96.3 102h16.6v4.8h-16.6zM101.1 102v4.8M108.1 102v4.8M112.9 104.4h.9M115.2 104l2.4 .4-2.4 .4zM117.6 101.3v4.3M187 157.9l2.4 .5-2.4 .4zM189.4 157.2v14.4M193.4 157.2v13.4" fill="none" stroke="#f0f" stroke-width=".25"/>
<path d="M187 157.9l2.4 .5-2.4 .4z" fill="#f0f"/>
<path d="M193.4 158.4l2.4-.5v.9z" fill="none" stroke="#f0f" stroke-width=".25"/>
<path d="M193.4 158.4l2.4-.5v.9z" fill="#f0f"/>
<path d="M290.9 94.9v5.1M291.4 94.9v5.6M291.4 96.1l2.4-.4v.8zM177.8 158.4h20.4M131.9 233.4v.9M131.9 236.1v10.8M131.9 248.7v.9" fill="none" stroke="#f0f" stroke-width=".25"/>
<path d="M172.1 180.3h4.8M174.5 180.3l.8 4.7h-1.6zM174.5 180.3v14.3M177.1 180.3h20.3M197.7 180.3h4.8M200.1 180.3l.8 4.7h-1.6zM200.1 180.3v14.3" fill="none" stroke="#000" stroke-width=".25"/>
<path d="M174.5 180.3l.8 4.7h-1.6zM200.1 180.3l.8 4.7h-1.6z" fill="#000"/>
<g fill="none" stroke="#ff8000" stroke-width=".25">
<path d="M122.4 236.9l-2 2M125.2 236.9l-4.8 4.8M127.8 237.2l-7.4 7.3M127.9 239.9l-7.5 7.5M136.5 236.9l-.6 .6M139.4 236.9l-3.5 3.4M142.2 236.9l-8.1 8.1M142.7 239.3l-6.8 6.7M127.9 248.3l-.6 .6M128.9 241.7l-7.2 7.2M129.8 243.7l-5.3 5.2M134.6 241.7l-.5 .5"/>
<path d="M142.7 244.9l-4 4M142.7 247.8l-1.2 1.1M142.7 242.1l-6.8 6.7"/>
</g>
<path d="M120.4 236.9h22.3v12h-6.8v-3h-8v3h-7.5zM127.5 236.9l.4 .4M127.9 237.3h8M127.9 237.3v4.4h8v-4.4M136.3 236.9l-.4 .4M129.8 241.7v4.2M134.1 241.7v4.2" fill="none" stroke="#000" stroke-width=".3"/>
<path d="M291.4 96.1l2.4-.4v.8z" fill="#f0f"/>
<path d="M288.5 95.7l2.4 .4-2.4 .4z" fill="none" stroke="#f0f" stroke-width=".25"/>
<path d="M288.5 95.7l2.4 .4-2.4 .4z" fill="#f0f"/>
<path d="M273.9 96.1h22.3M133.6 230.3l2.3 .4-2.3 .4zM135.9 229.5v7.1M136.3 229.5v6.7" fill="none" stroke="#f0f" stroke-width=".25"/>
<path d="M133.6 230.3l2.3 .4-2.3 .4z" fill="#f0f"/>
<path d="M136.3 230.7l2.5-.4v.8z" fill="none" stroke="#f0f" stroke-width=".25"/>
<path d="M136.3 230.7l2.5-.4v.8z" fill="#f0f"/>
<path d="M127.9 222.4l2.4-.4v.8zM127.9 221.2v15.4M131.1 230.7h23M135.9 221.2v15.4" fill="none" stroke="#f0f" stroke-width=".25"/>
<path d="M127.9 222.4l2.4-.4v.8z" fill="#f0f"/>
<path d="M133.6 222l2.3 .4-2.3 .4z" fill="none" stroke="#f0f" stroke-width=".25"/>
<path d="M133.6 222l2.3 .4-2.3 .4z" fill="#f0f"/>
<path d="M116.6 222.4h19.3M127.4 254.6l2.4 .4-2.4 .4zM129.8 246.6v9.6M134.1 244.6v11.6" fill="none" stroke="#f0f" stroke-width=".25"/>
<path d="M127.4 254.6l2.4 .4-2.4 .4z" fill="#f0f"/>
<path d="M134.1 255l2.4-.4v.8z" fill="none" stroke="#f0f" stroke-width=".25"/>
<path d="M134.1 255l2.4-.4v.8z" fill="#f0f"/>
<path d="M110.3 236.9h13M110.3 241.7h20.9M111.5 241.7l.3 2.4h-.8zM125 255h37.5" fill="none" stroke="#f0f" stroke-width=".25"/>
<path d="M111.5 241.7l.3 2.4h-.8z" fill="#f0f"/>
<path d="M111 234.5h.8l-.3 2.4z" fill="none" stroke="#f0f" stroke-width=".25"/>
<path d="M111 234.5h.8l-.3 2.4z" fill="#f0f"/>
<path d="M177.9 186.9v26.5M226.9 193v20.4M177.9 212.3l2.4-.5v.8zM111.5 228.8v17.7M318.5 260.4h6.1l-1.5 2.6-1.5-2.6-1.5 2.6z" fill="none" stroke="#f0f" stroke-width=".25"/>
<g fill="none" stroke="#000" stroke-width=".3">
<path d="M104 217.1h-3.9v6.9M105.8 217.1h1.7M109.3 217.1h1.7M112.8 217.1h13.9M128.5 217.1h1.7M132 217.1h1.7M135.5 217.1h14M151.2 217.1h1.8M154.8 217.1h1.7M158.3 217.1h6.9M165.2 217.5v1.7M100.1 225.8v1.7"/>
<path d="M100.1 229.3v1.8M100.1 232.8v14M165.2 221v1.7M165.2 224.5v14M100.1 248.6v1.7M100.1 252.1v1.7M100.1 255.6v13.9M165.2 240.3v1.7M165.2 243.8v1.7M165.2 247.3v13.9M100.1 271.3v1.7M100.1 274.8v1.7"/>
<path d="M100.1 277h6.9M108.8 277h1.7M112.3 277h1.7M115.8 277h14M131.6 277h1.7M135.1 277h1.7M138.5 277h14M154.3 277h1.7M157.8 277h1.7M165.2 270v7h-3.9M165.2 263v1.7M165.2 266.5v1.7"/>
</g>
<path d="M177.9 212.3l2.4-.5v.8z" fill="#f0f"/>
<path d="M224.5 211.8l2.4 .5-2.4 .3z" fill="none" stroke="#f0f" stroke-width=".25"/>
<path d="M224.5 211.8l2.4 .5-2.4 .3z" fill="#f0f"/>
<path d="M177.9 212.3h49" fill="none" stroke="#f0f" stroke-width=".25"/>
<text font-size="6" fill="#f0f" x="336.8" y="281.6">P23Y5B151021</text>
<text font-size="5.9" fill="#f0f" x="384" y="281.6">00</text>
<text font-size="5.6" fill="#f00" x="295.3" y="242.2">WIPRO PARI GROUP</text>
<g font-size="4.2" fill="#800000">
<text x="35.4" y="9">1</text>
<text x="85.5" y="8.9">2</text>
<text x="136.6" y="9">3</text>
<text x="185.6" y="9">4</text>
<text x="235.6" y="9">5</text>
<text x="284.6" y="8.8">6</text>
<text x="332.6" y="9">7</text>
<text x="382.6" y="9">8</text>
<text x="10.1" y="29.6">F</text>
<text x="410.2" y="29.6">F</text>
<text x="9.9" y="73.9">E</text>
<text x="409.9" y="73.9">E</text>
<text x="9.9" y="124.2">D</text>
<text x="409.9" y="124.2">D</text>
<text x="9.7" y="174.3">C</text>
<text x="409.7" y="174.3">C</text>
<text x="9.9" y="225">B</text>
<text x="409.8" y="225">B</text>
<text x="9.8" y="271.7">A</text>
<text x="409.8" y="271.7">A</text>
<text x="35.4" y="291">1</text>
<text x="85.5" y="290.9">2</text>
<text x="136.6" y="291">3</text>
<text x="185.6" y="291">4</text>
<text x="235.6" y="291">5</text>
<text x="284.6" y="290.8">6</text>
<text x="332.6" y="291">7</text>
<text x="382.6" y="291">8</text>
</g>
<g font-size="4.2" fill="#f0f">
<text x="180.7" y="14.3">NOTE : STANDARD FASTENER TORQUE AS PER STD-DES-01</text>
<text x="378.6" y="13.6">FR-DES-006-01</text>
</g>
<g font-size="3.9" fill="#800000">
<text x="224.8" y="233.8">REVISION</text>
<text x="280.7" y="233.8">DESCRIPTION</text>
<text x="351.1" y="233.8">DATE</text>
<text x="364.8" y="233.8">DRN.BY</text>
</g>
<g font-size="3.7" fill="#f0f">
<text x="17" y="36.9">u0.02 FOR H7 HOLE</text>
<text x="260.3" y="85.7">O6 H7</text>
<text x="263.6" y="89.9">n</text>
<text x="97.1" y="105.6">i</text>
<text x="301.8" y="120.6">O4.3THRU'</text>
<text x="305.1" y="128">O8</text>
<text x="363.5" y="138.4" transform="rotate(-90 363.5 138.4)">O5.5THRU'</text>
<text x="370.9" y="161.1" transform="rotate(-90 370.9 161.1)">O10</text>
<text x="327" y="191.6" transform="rotate(-90 327 191.6)">O20 H7</text>
<text x="331.2" y="186.7" transform="rotate(-90 331.2 186.7)">n</text>
<text x="87" y="205.1">n</text>
<text x="117.4" y="221.8">O8</text>
<text x="142.4" y="254.4">O4.3 THRU'</text>
</g>
<text font-size="3.6" fill="#f0f" x="305" y="252.6">ATB GRIPPER JAW RH</text>
<text font-size="3.5" fill="#00f" x="227.2" y="250">www.wipropari.com</text>
<g font-size="3.4" fill="#f0f">
<text x="214.7" y="25.1">T + S NOTE :</text>
<text x="27.3" y="33.3">13±0.2</text>
<text x="84.1" y="33.3">45.7±0.02</text>
<text x="214.3" y="30.6">H.T.PROCESS</text>
<text x="214.3" y="34.2">HARDNESS &amp; DEPTH : XXXXX</text>
<text x="249.3" y="30.6">: XXXXX</text>
<text x="306.3" y="31.6">MTC REPORT REQURIED</text>
<text x="306.3" y="35.2">NON DESTRUCTIVE TESTING (IF APPLICABLE)</text>
<text x="214.3" y="37.8">FINISH &amp; DEPTH</text>
<text x="214.3" y="41.4">TEST COUPON SIZE</text>
<text x="249.2" y="37.8">: XXXXX</text>
<text x="249.8" y="41.4">: 75 X60X49 (20mmLENGTH - 01NOS)</text>
<text x="306.5" y="40.6">RAW MATERIAL HEAT TREATMENT FINISH COMPOMENT</text>
<text x="142.9" y="43" transform="rotate(-90 142.9 43)">12±0.02</text>
<text x="214.3" y="45">WELD CLASS</text>
<text x="249.3" y="45">: B IF APPLICABLE</text>
<text x="314" y="44.2">UT</text>
<text x="341.2" y="44.2">DP+UT</text>
<text x="375.5" y="44.2">MPI</text>
<text x="28.9" y="58.8" transform="rotate(-90 28.9 58.8)">15</text>
<text x="38.5" y="55.5" transform="rotate(-90 38.5 55.5)">7.5</text>
<text x="142.9" y="75.4" transform="rotate(-90 142.9 75.4)">21.5±0.02</text>
<text x="273.8" y="82.6">+0.012</text>
<text x="267.8" y="89.9">0.03 A</text>
<text x="275.7" y="85.7">0</text>
<text x="274.8" y="95.5">0.5 x 45°</text>
<text x="304.8" y="93.4" transform="rotate(-90 304.8 93.4)">+0.2</text>
<text x="84.1" y="101.5" transform="rotate(-90 84.1 101.5)">+0.015</text>
<text x="87.2" y="99.6" transform="rotate(-90 87.2 99.6)">0</text>
<text x="102.6" y="98.8">3±0.1</text>
<text x="278.2" y="99.1">TYP</text>
<text x="308" y="98.6" transform="rotate(-90 308 98.6)">3.5+0.1</text>
<text x="101.3" y="105.6">0.05 B</text>
<text x="118.8" y="106.1">12</text>
<text x="87.2" y="111.9" transform="rotate(-90 87.2 111.9)">8 H7</text>
<text x="269.4" y="111.1" transform="rotate(-90 269.4 111.1)">5</text>
<text x="87.2" y="124.4">75</text>
<text x="39.8" y="126.2">A</text>
<text x="129.7" y="131.2">10 x 45°</text>
<text x="213" y="127.9">15</text>
<text x="222.3" y="127.9">4.5</text>
<text x="353.5" y="133.5">6</text>
<text x="40.2" y="145.2" transform="rotate(-90 40.2 145.2)">12</text>
<text x="236.6" y="154.2" transform="rotate(-90 236.6 154.2)">30</text>
<text x="95.8" y="159">R 7.5</text>
<text x="160" y="156.2" transform="rotate(-90 160 156.2)">34</text>
<text x="178.6" y="157.8">4±0.1</text>
<text x="164.6" y="165.8">3 x 45°</text>
<text x="244.6" y="166.2" transform="rotate(-90 244.6 166.2)">45±0.02</text>
<text x="347.4" y="167.5">2±0.03</text>
<text x="141.9" y="169.2" transform="rotate(-90 141.9 169.2)">60</text>
<text x="323.9" y="176.1" transform="rotate(-90 323.9 176.1)">+0.021</text>
<text x="327" y="174.2" transform="rotate(-90 327 174.2)">0</text>
<text x="160" y="183.5" transform="rotate(-90 160 183.5)">17.8</text>
<text x="331.2" y="182.4" transform="rotate(-90 331.2 182.4)">0.03 B</text>
<text x="235" y="196" transform="rotate(-90 235 196)">2.1±0.1</text>
<text x="229.2" y="202">5 x 45°</text>
<text x="87.6" y="209.9">B</text>
<text x="91.3" y="205.1">0.03 A</text>
<text x="118.8" y="205.7">12</text>
<text x="160" y="204.9" transform="rotate(-90 160 204.9)">8.2</text>
<text x="188.5" y="206.8">25</text>
<text x="213" y="206.8">24</text>
<text x="200.5" y="211.7">49</text>
<text x="139.9" y="230.1">0.4 x 45°</text>
<text x="139.9" y="233.7">TYP</text>
<text x="110.9" y="234.4" transform="rotate(-90 110.9 234.4)">4.8</text>
<text x="339.8" y="262.2">WPES</text>
<text x="363.6" y="262">0300</text>
<text x="17.9" y="278.9">NOTE FOR WIPRO PARI DESIGN -REF. ONLY</text>
<text x="36.8" y="282.5">WEAR DETAILS : MW</text>
</g>
<g font-size="3.4">
<text x="43.7" y="74.9">A</text>
<text x="130.8" y="74.9">A</text>
<text x="294.9" y="163.9">SECTION A-A</text>
<text x="297.3" y="167.5">SCALE 1:1</text>
<text x="173.4" y="198.2">B</text>
<text x="199" y="198.2">B</text>
<text x="121" y="261.1">SECTION B-B</text>
<text x="123.4" y="264.7">SCALE 1:1</text>
</g>
<g font-size="3.4" fill="#c0c0c0">
<text x="182.6" y="266.2">RESERVED SPACE</text>
<text x="182.6" y="270">FOR</text>
<text x="182.6" y="273.7">CONTROLLED COPY</text>
<text x="182.6" y="277.5">STAMP</text>
</g>
<g font-size="3.1" fill="#800000">
<text x="389.9" y="230.2">LIMITS</text>
<text x="261.8" y="249">DESCRIPTION</text>
<text x="386.8" y="248.4">DRAWING TYPE</text>
<text x="261.3" y="257.5">SURFACE AREA</text>
<text x="278" y="257.5">SURFACE TREATMENT</text>
<text x="314.5" y="257.6">MACHINING</text>
<text x="334.3" y="257.5">DESIGN UNIT</text>
<text x="355.4" y="257.6">DESIGN UNIT CD.</text>
<text x="382.8" y="257.3">TEAM NO.</text>
<text x="395.1" y="257.4">SHEET SIZE</text>
<text x="400.4" y="262.8">A3</text>
<text x="261.2" y="267.8">REFERENCE DWG.</text>
<text x="313.6" y="267.7">PART CLASS. T+S</text>
<text x="340.3" y="267.7">HEAT TREATMENT</text>
<text x="262.6" y="272.2">DRN.BY</text>
<text x="276.2" y="272.1">CHKD.BY</text>
<text x="291.4" y="272.2">APPD.BY</text>
<text x="311.5" y="272">MATERIAL</text>
<text x="344.3" y="272.6">DRG./PART CODE</text>
<text x="383.7" y="272.2">REV.</text>
<text x="396.2" y="272.3">SCALE</text>
<text x="309.1" y="280.9">NET WEIGHT-Kg</text>
<text x="396.1" y="281.4">SHEET</text>
</g>
<g font-size="3.1" fill="#f0f">
<text x="388" y="252.8">MACHINING</text>
<text x="384.5" y="261.9">PL-02</text>
<text x="299" y="267.8">---</text>
<text x="303.3" y="276.1">Aluminum, HE30/6082</text>
<text x="397.9" y="276.4">1 :</text>
<text x="313.5" y="285.1">0.07 kg</text>
<text x="396.1" y="285.3">1 OF 1</text>
</g>
<text font-size="3" fill="#800000" x="404.2" y="106.8">°</text>
<g font-size="2.8" fill="#800000">
<text x="385.2" y="234.4">Gen Tol.: IS 2102</text>
<text x="223.9" y="253.4">1.ALL DIMENSIONS ARE</text>
<text x="223.8" y="259.3">2.DO NOT SCALE</text>
<text x="223.8" y="265.4">3.IF IN DOUBT ,</text>
<text x="223.8" y="272.2">LOCATION :</text>
<text x="229" y="278.7">ALL RIGHTS OF REPRODUCTION &amp;</text>
<text x="229.4" y="282.1">DISTRIBUTION ARE RESERVED</text>
</g>
<g font-size="2.8" fill="#f0f">
<text x="247.6" y="272.4">---</text>
<text x="261.4" y="278">80151477</text>
<text x="275.7" y="277.7">80151522</text>
<text x="290.8" y="279.8">80151522</text>
<text x="296.1" y="277.9">---</text>
</g>
<g font-size="2.7" fill="#800000">
<text x="224.7" y="256.4">IN mm</text>
<text x="224.5" y="262.4">DRAWING.</text>
<text x="224.5" y="268.4">ASK TEAM MEMBER</text>
<text x="224.9" y="279.2">C</text>
</g>
<g font-size="2.7" fill="#f0f">
<text x="261.5" y="261.9">15.00 in^2</text>
<text x="262.8" y="285.2">09/02/26</text>
<text x="277.1" y="285.2">09/02/26</text>
<text x="292.1" y="285.4">09/02/26</text>
</g>
<g font-size="2.5" fill="#800000">
<text x="379.6" y="95">DEBURR AND REMOVE SHARP</text>
<text x="379.9" y="97.7">EDGES UNLESS SHARP EDGE</text>
<text x="381.5" y="100.5">REQUIREMENT SPECIFIED</text>
<text x="380.9" y="103.8">UNSP.RADII</text>
<text x="384" y="106.6">0.5 R</text>
<text x="396.1" y="103.6">UNSP.CHF.</text>
<text x="397.1" y="106.8">0.5 X 45</text>
<text x="383.2" y="119">10 UP TO 50</text>
<text x="384.6" y="114.7">UP TO 10</text>
<text x="400.3" y="119">±0°50'</text>
<text x="400.8" y="114.8">±1.5°</text>
<text x="382.6" y="123.2">50 UP TO 120</text>
<text x="400.3" y="123.2">±0°25'</text>
<text x="382.2" y="127.4">120 UP TO 400</text>
<text x="400.3" y="127.4">±0°15'</text>
<text x="383.4" y="136.1">0.5 UP TO 3</text>
<text x="401.4" y="136.1">±0.1</text>
<text x="384.2" y="140.4">3 UP TO 6</text>
<text x="401.4" y="140.3">±0.2</text>
<text x="382.6" y="148.8">30 UP TO 120</text>
<text x="383.8" y="144.6">6 UP TO 30</text>
<text x="401.4" y="148.9">±0.8</text>
<text x="401.4" y="144.7">±0.5</text>
<text x="382" y="153.1">120 UP TO 315</text>
<text x="401.4" y="153.1">±1.2</text>
<text x="381.2" y="161.6">1000 UP TO 2000</text>
<text x="381.7" y="157.4">315 UP TO 1000</text>
<text x="402.4" y="161.6">±3</text>
<text x="402.5" y="157.4">±2</text>
<text x="383.7" y="165.9">OVER 2000</text>
<text x="402.5" y="165.9">±4</text>
<text x="383.2" y="178.8">10 UP TO 50</text>
<text x="384.8" y="174.5">UP TO 10</text>
<text x="400.3" y="178.8">±0°30'</text>
<text x="401.9" y="174.6">±1°</text>
<text x="383" y="183">50 UP TO 120</text>
<text x="400.3" y="183.1">±0°20'</text>
<text x="382.2" y="187.3">120 UP TO 400</text>
<text x="400.3" y="187.3">±0°10'</text>
<text x="383.5" y="195.9">0.5 UP TO 3</text>
<text x="401.4" y="196">±0.1</text>
<text x="384.2" y="200.1">3 UP TO 6</text>
<text x="401.4" y="200.2">±0.1</text>
<text x="382.6" y="208.7">30 UP TO 120</text>
<text x="383.7" y="204.4">6 UP TO 30</text>
<text x="401.4" y="208.7">±0.3</text>
<text x="401.4" y="204.4">±0.2</text>
<text x="382" y="213">120 UP TO 315</text>
<text x="401.4" y="212.9">±0.5</text>
<text x="381" y="221.4">1000 UP TO 2000</text>
<text x="381.6" y="217.2">315 UP TO 1000</text>
<text x="401.4" y="221.4">±1.2</text>
<text x="401.4" y="217.2">±0.8</text>
<text x="383.7" y="225.7">OVER 2000</text>
<text x="402.4" y="225.7">±2</text>
</g>
<g font-size="2.5" fill="#f0f">
<text x="285.7" y="261.9">SELF-ANODIZING</text>
<text x="385.3" y="267.5">---</text>
</g>
<g font-size="2.1" fill="#800000">
<text x="383.3" y="109.1">UNSPECIFIED TOL.(FAB)</text>
<text x="384.3" y="111.4">FOR ANGULAR IN mm.</text>
<text x="383.4" y="130.6">UNSPECIFIED TOL.(FAB)</text>
<text x="385.4" y="133">FOR LINEAR IN mm.</text>
<text x="383.4" y="169">UNSPECIFIED TOL.(M/C)</text>
<text x="384.3" y="171.4">FOR ANGULAR IN mm.</text>
<text x="383.4" y="190.5">UNSPECIFIED TOL.(M/C)</text>
<text x="385.4" y="192.8">FOR LINEAR IN mm.</text>
</g>
<text font-size="2.1" fill="#f0f" x="7.2" y="286.3" transform="rotate(-90 7.2 286.3)">Draft2</text>
</svg>
